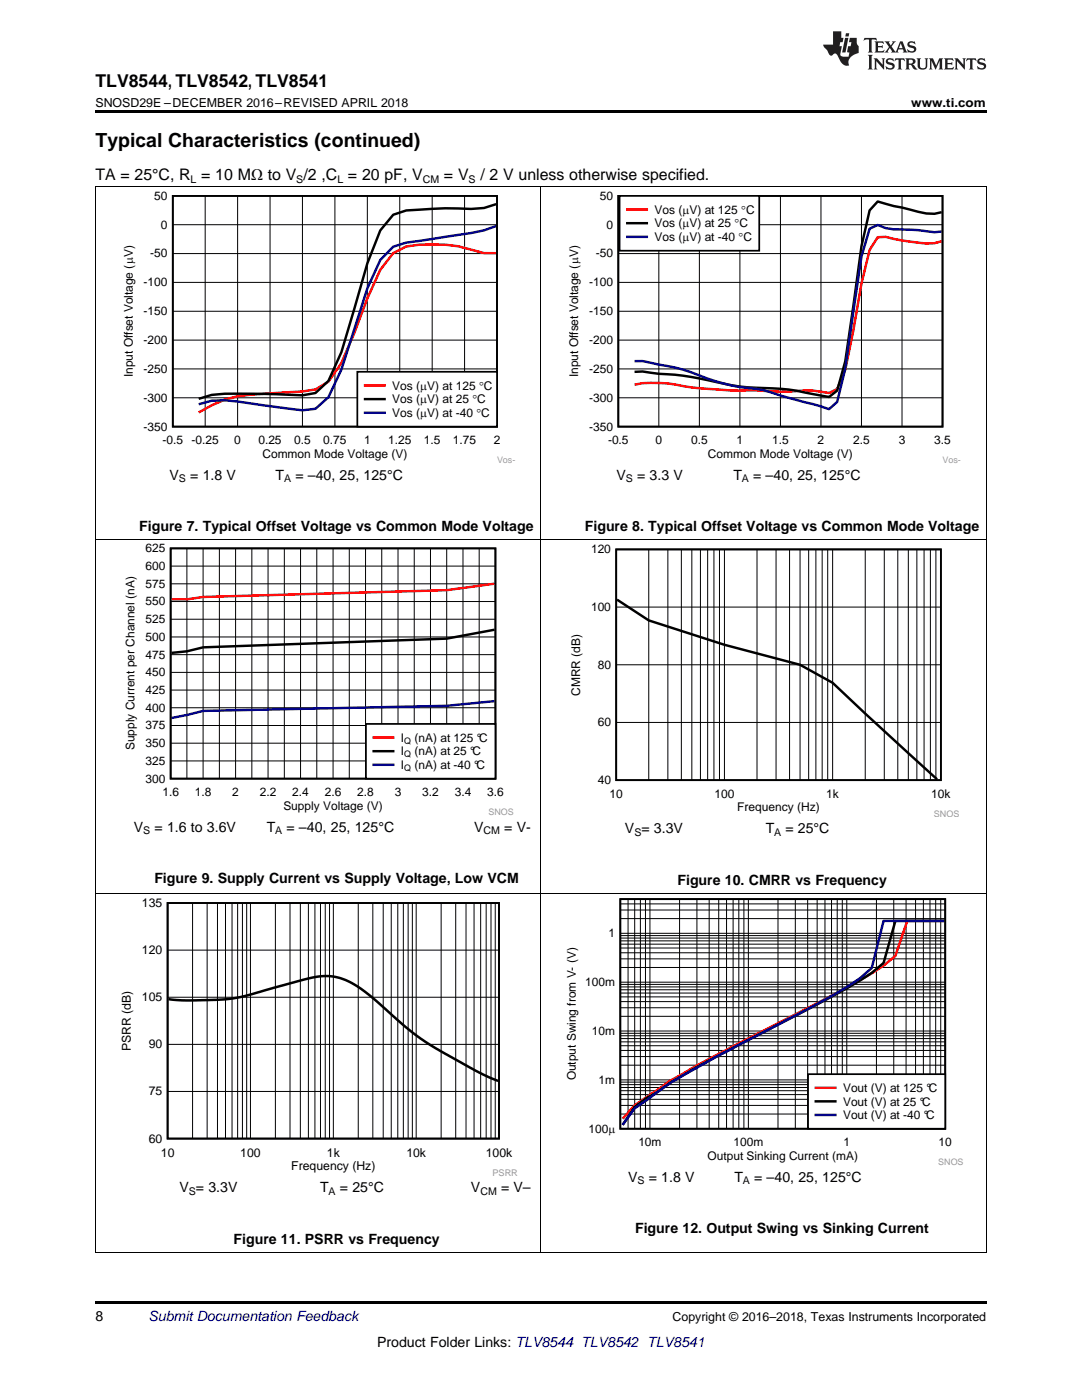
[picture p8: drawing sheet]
<svg xmlns="http://www.w3.org/2000/svg" width="216mm" height="279mm" viewBox="0 0 216 279" stroke-linecap="round" stroke-linejoin="round" font-family="sans-serif">
<path d="M19 259.7h177.8v.5h-177.8z" fill="#000"/>
<path d="M19.1 178.4v71.6M107.9 178.4v71.6M196.8 178.4v71.6M19 250h177.8" fill="none" stroke="#000" stroke-width=".2"/>
<path d="M23.7 179.2h79.6v55.5h-79.6z" fill-rule="evenodd" fill="#fff"/>
<path d="M33.4 180.2h66.2v47h-66.2z" fill="none" stroke="#000" stroke-width=".35"/>
<g fill="none" stroke="#000" stroke-width=".2">
<path d="M33.4 199h66.2M33.4 189.6h66.2M38.4 180.2v47M41.3 180.2v47M43.4 180.2v47M45 180.2v47M46.3 180.2v47M47.4 180.2v47M48.4 180.2v47M49.2 180.2v47M50 180.2v47M55 180.2v47"/>
<path d="M57.9 180.2v47M59.9 180.2v47M61.5 180.2v47M62.8 180.2v47M63.9 180.2v47M64.9 180.2v47M65.8 180.2v47M66.5 180.2v47M71.5 180.2v47M74.4 180.2v47M76.5 180.2v47M78.1 180.2v47"/>
<path d="M79.4 180.2v47M80.5 180.2v47M81.4 180.2v47M82.3 180.2v47M83 180.2v47M88 180.2v47M90.9 180.2v47M93 180.2v47M94.6 180.2v47M95.9 180.2v47M97 180.2v47M98 180.2v47"/>
<path d="M98.8 180.2v47M33.4 217.8h66.2M33.4 208.4h66.2"/>
</g>
<path d="M33.6 199.4l4.5 .3 7.6-.3 3.3-.7 13.7-3.7 2.3-.2 2.7 .3 2.1 .9 2.7 1.6 2.6 2.2 6 5.3 4.7 3.4 9.3 5.3 4.3 1.9" fill="none" stroke="#000" stroke-width=".5"/>
<path d="M112.6 179.2h79.6v53.4h-79.6z" fill-rule="evenodd" fill="#fff"/>
<path d="M123.8 179.4h64.8v45.9h-64.8z" fill="none" stroke="#000" stroke-width=".35"/>
<g fill="none" stroke="#000" stroke-width=".2">
<path d="M123.8 179.4h64.8M125.3 179.4v45.9M126.6 179.4v45.9M127.8 179.4v45.9M128.8 179.4v45.9M129.7 179.4v45.9M135.6 179.4v45.9M139.1 179.4v45.9M141.5 179.4v45.9M143.4 179.4v45.9M145 179.4v45.9M146.3 179.4v45.9"/>
<path d="M147.4 179.4v45.9M148.4 179.4v45.9M149.3 179.4v45.9M155.2 179.4v45.9M158.7 179.4v45.9M161.2 179.4v45.9M163.1 179.4v45.9M164.6 179.4v45.9M165.9 179.4v45.9M167.1 179.4v45.9M168.1 179.4v45.9M169 179.4v45.9"/>
<path d="M174.9 179.4v45.9M178.3 179.4v45.9M180.8 179.4v45.9M182.7 179.4v45.9M184.3 179.4v45.9M185.6 179.4v45.9M186.7 179.4v45.9M187.7 179.4v45.9M123.8 199.9h64.8M123.8 198.9h64.8M123.8 198.2h64.8M123.8 197.5h64.8"/>
<path d="M123.8 197h64.8M123.8 196.5h64.8M123.8 196h64.8M123.8 193.1h64.8M123.8 191.4h64.8M123.8 190.1h64.8M123.8 189.2h64.8M123.8 188.4h64.8M123.8 187.8h64.8M123.8 187.2h64.8M123.8 186.7h64.8M123.8 186.3h64.8"/>
<path d="M123.8 183.3h64.8M123.8 181.6h64.8M123.8 180.4h64.8M123.8 219.4h64.8M123.8 218.5h64.8M123.8 217.7h64.8M123.8 217h64.8M123.8 216.5h64.8M123.8 216h64.8M123.8 215.5h64.8M123.8 212.6h64.8M123.8 210.9h64.8"/>
<path d="M123.8 209.6h64.8M123.8 208.7h64.8M123.8 207.9h64.8M123.8 207.3h64.8M123.8 206.7h64.8M123.8 206.2h64.8M123.8 205.8h64.8M123.8 202.8h64.8M123.8 201.1h64.8M123.8 222.3h64.8M123.8 220.6h64.8"/>
</g>
<path d="M188.4 183.8h-7.4l-2.3 7a55.9 55.9 0 0 1-11.9 7.4l-14.2 7.4a383 383 0 0 0-18.9 10.1l-7.1 4.9-2.4 2.7" fill="none" stroke="#f00" stroke-width=".49"/>
<path d="M188.4 183.8h-9.7l-2.4 8.4a55.6 55.6 0 0 1-11.8 7.5l-11.9 6.2a364.5 364.5 0 0 0-18.9 10.2l-2.4 1.7-2.3 1.4-2.4 1.7-2.4 3.6" fill="none" stroke="#000" stroke-width=".49"/>
<path d="M188.4 183.8h-12.1l-2.4 9.4a43.2 43.2 0 0 1-9.4 6.4l-11.9 6.2a244.8 244.8 0 0 0-18.9 10.4l-7.1 5-2.4 3.3" fill="none" stroke="#000080" stroke-width=".49"/>
<path d="M161.2 214.4h27.4v10.9h-27.4z" fill-rule="evenodd" fill="#fff"/>
<path d="M161.2 214.4h27.4v10.9h-27.4z" fill="none" stroke="#000" stroke-width=".35"/>
<path d="M162.8 217.1h3.9" fill="none" stroke="#f00" stroke-width=".49"/>
<path d="M162.8 219.8h3.9" fill="none" stroke="#000" stroke-width=".49"/>
<path d="M162.8 222.5h3.9" fill="none" stroke="#000080" stroke-width=".49"/>
<path d="M19.1 107.8v70.6M107.9 107.8v70.6M196.8 107.8v70.6M19 178.3h177.8" fill="none" stroke="#000" stroke-width=".2"/>
<path d="M113.5 108.7h77.9v54.3h-77.9z" fill-rule="evenodd" fill="#fff"/>
<path d="M123 109.6h64.7v46.1h-64.7z" fill="none" stroke="#000" stroke-width=".35"/>
<g fill="none" stroke="#000" stroke-width=".2">
<path d="M129.5 109.6v46.1M133.3 109.6v46.1M136 109.6v46.1M138 109.6v46.1M139.8 109.6v46.1M141.2 109.6v46.1M142.5 109.6v46.1M143.6 109.6v46.1M144.6 109.6v46.1M151.1 109.6v46.1M154.9 109.6v46.1M157.5 109.6v46.1"/>
<path d="M159.6 109.6v46.1M161.4 109.6v46.1M162.8 109.6v46.1M164.1 109.6v46.1M165.2 109.6v46.1M166.1 109.6v46.1M172.6 109.6v46.1M176.4 109.6v46.1M179.1 109.6v46.1M181.2 109.6v46.1M183 109.6v46.1M184.4 109.6v46.1"/>
<path d="M185.6 109.6v46.1M186.7 109.6v46.1M123 132.7h64.8M123 121.2h64.8M123 144.2h64.8"/>
</g>
<path d="M123.1 119.7l6.4 4.1 15.1 4.9 15 4 6.5 3.6 20.9 19.2" fill="none" stroke="#000" stroke-width=".49"/>
<path d="M24.6 108.5h77.9v54.2h-77.9z" fill-rule="evenodd" fill="#fff"/>
<path d="M34 109.4h64.9v46h-64.9z" fill="none" stroke="#000" stroke-width=".35"/>
<g fill="none" stroke="#000" stroke-width=".2">
<path d="M34 116.5h64.9M34 113h64.9M37.3 109.4v46M40.5 109.4v46M43.8 109.4v46M47 109.4v46M50.3 109.4v46M53.5 109.4v46M56.7 109.4v46M60 109.4v46M63.2 109.4v46M66.5 109.4v46"/>
<path d="M69.7 109.4v46M72.9 109.4v46M76.2 109.4v46M79.4 109.4v46M82.7 109.4v46M85.9 109.4v46M89.1 109.4v46M92.4 109.4v46M95.6 109.4v46M34 137.7h64.9M34 134.2h64.9M34 130.6h64.9"/>
<path d="M34 127.1h64.9M34 123.6h64.9M34 120h64.9M34 151.9h64.9M34 148.3h64.9M34 144.8h64.9M34 141.2h64.9"/>
</g>
<path d="M98.7 116.5l-9.6 1.3-48.6 1.3-3.2 .5h-3.1" fill="none" stroke="#f00" stroke-width=".49"/>
<path d="M98.7 125.7l-9.6 1.8-48.6 1.7-3.2 .8-3.1 .3" fill="none" stroke="#000" stroke-width=".49"/>
<path d="M98.7 139.9l-9.6 1-48.6 1-6.3 1.4" fill="none" stroke="#000080" stroke-width=".49"/>
<path d="M73 144.5h25.9v10.9h-25.9z" fill-rule="evenodd" fill="#fff"/>
<path d="M73 144.5h25.9v10.9h-25.9z" fill="none" stroke="#000" stroke-width=".35"/>
<path d="M74.6 147.2h3.9" fill="none" stroke="#f00" stroke-width=".49"/>
<path d="M74.6 149.9h3.9" fill="none" stroke="#000" stroke-width=".49"/>
<path d="M74.6 152.6h3.9" fill="none" stroke="#000080" stroke-width=".49"/>
<path d="M19.1 37.3v70.5M107.9 37.3v70.5M196.8 37.3v70.5M19 107.8h177.8" fill="none" stroke="#000" stroke-width=".2"/>
<path d="M24.2 38.1h78.6v54.4h-78.6z" fill-rule="evenodd" fill="#fff"/>
<path d="M34.5 39.1h64.7v46h-64.7z" fill="none" stroke="#000" stroke-width=".35"/>
<g fill="none" stroke="#000" stroke-width=".2">
<path d="M40.9 39.1v46.1M47.4 39.1v46.1M53.9 39.1v46.1M60.3 39.1v46.1M66.8 39.1v46.1M73.3 39.1v46.1M79.8 39.1v46.1M86.2 39.1v46.1M92.7 39.1v46.1M34.5 56.4h64.7M34.5 50.6h64.7M34.5 44.8h64.7"/>
<path d="M34.5 79.4h64.7M34.5 73.6h64.7M34.5 67.9h64.7M34.5 62.1h64.7"/>
</g>
<path d="M99 50.5h-2.4l-2.6-.7a28 28 0 0 0-12.9-.6l-2.6 1.3-2.6 3.3-2.6 5.8-2.6 6.9-2.6 6-2.6 3.7-2.6 1.5-2.6 .4-7.7 .5a22.5 22.5 0 0 0-12.9 3.7" fill="none" stroke="#f00" stroke-width=".49"/>
<path d="M99 40.7l-2.4 .8-2.6 .2a79.4 79.4 0 0 0-12.9 .3l-2.6 .9-2.6 3.1-2.6 6.6-5.2 17.7-2.6 5.7-2.6 2.4-2.6 .5-7.7-.3h-7.8l-2.6 .2-2.5 .8" fill="none" stroke="#000" stroke-width=".49"/>
<path d="M99 45.1a41.4 41.4 0 0 1-10.2 2.2l-7.7 1.1-2.6 .8-2.6 2.7-2.6 5.7-5.2 16.2-2.6 5.5-2.6 2.3-2.6 .3-7.7-1a45.6 45.6 0 0 0-10.4-.9l-2.5 .7" fill="none" stroke="#000080" stroke-width=".49"/>
<path d="M71.3 74.2h27.9v10.9h-27.9z" fill-rule="evenodd" fill="#fff"/>
<path d="M71.3 74.2h27.9v10.9h-27.9z" fill="none" stroke="#000" stroke-width=".35"/>
<path d="M72.8 76.9h3.9" fill="none" stroke="#f00" stroke-width=".49"/>
<path d="M72.8 79.7h3.9" fill="none" stroke="#000" stroke-width=".49"/>
<path d="M72.8 82.4h3.9" fill="none" stroke="#000080" stroke-width=".49"/>
<path d="M113.1 38.1h78.6v54.4h-78.6z" fill-rule="evenodd" fill="#fff"/>
<path d="M123.4 39.1h64.7v46h-64.7z" fill="none" stroke="#000" stroke-width=".35"/>
<g fill="none" stroke="#000" stroke-width=".2">
<path d="M131.5 39.1v46.1M139.6 39.1v46.1M147.6 39.1v46.1M155.7 39.1v46.1M163.8 39.1v46.1M171.9 39.1v46.1M180 39.1v46.1M123.4 56.4h64.7M123.4 50.6h64.7M123.4 44.8h64.7M123.4 79.4h64.7M123.4 73.6h64.7"/>
<path d="M123.4 67.9h64.7M123.4 62.1h64.7"/>
</g>
<path d="M187.9 48.1a11.9 11.9 0 0 1-6.3 .1l-4.8-.9h-1.7l-1.6 2.6-1.6 6.7-1.6 9.3-1.6 7.9-1.7 3.8-1.6 .8a21.5 21.5 0 0 0-8.1-.2l-6.4-.3a91.3 91.3 0 0 1-17.8-1.4 23.1 23.1 0 0 0-6.5 .3" fill="none" stroke="#f00" stroke-width=".49"/>
<path d="M187.9 42.3a10.1 10.1 0 0 1-6.3-.5l-3.2-.7-3.3-.9-1.6 1.8-1.6 7.1-3.2 23-1.7 5.9-1.6 1.2-1.6-.3a50.3 50.3 0 0 0-12.9-1.5 52.8 52.8 0 0 1-11.3-1.9l-4.9-.7-3.2-.2-3.3-.5-1.6 .1" fill="none" stroke="#000" stroke-width=".49"/>
<path d="M187.9 46.2l-1.4 .1-3.3-.4-4.8-.1-1.6-.3-1.7-.6-1.6 .7-1.6 5.6-3.2 22.4-1.7 6.6-1.6 1.5-3.2-1.1-6.5-1.7a23.8 23.8 0 0 0-8.1-1.7l-4.8-1.1-3.2-1.2a30.9 30.9 0 0 0-8.1-2.1l-3.3-.7h-1.6" fill="none" stroke="#000080" stroke-width=".49"/>
<path d="M123.6 39.1h27.9v10.9h-27.9z" fill-rule="evenodd" fill="#fff"/>
<path d="M123.6 39.1h27.9v10.9h-27.9z" fill="none" stroke="#000" stroke-width=".35"/>
<path d="M125.2 41.8h3.9" fill="none" stroke="#f00" stroke-width=".49"/>
<path d="M125.2 44.5h3.9" fill="none" stroke="#000" stroke-width=".49"/>
<path d="M125.2 47.3h3.9" fill="none" stroke="#000080" stroke-width=".49"/>
<path d="M19 37.2h177.8" fill="none" stroke="#000" stroke-width=".2"/>
<path d="M19 22h177.8v.5h-177.8z" fill="#000"/>
<g fill="#231f20">
<path d="M172.5 7.6l-.1 .5 .4-.2h.6v.1v2.1l-.2 .4h.9l-.2-.4v-2.1l.1-.1h.5l.5 .2-.2-.5zM174.5 8.3l.2 .3v1.5l-.2 .4h1.8l.2-.6a1.04 1.04 0 0 1-1.3 .2v-.7h.6l.3 .2v-.6l-.3 .2h-.6v-.6l.8-.1 .4 .3-.2-.5zM176.5 8.3l.9 1.1-.9 1.1h.8l-.2-.2 .4-.7 .5 .7-.2 .2h1.5l-.2-.2 .2-.4h.9l.1 .4-.2 .2h1l-.3-.3-.7-1.9h-.5l-.9 2-.8-1 .9-1h-.8l.1 .3-.4 .5-.3-.6 .1-.2zM179.7 8.6l.4 1h-.7zM181.3 8.4a.63 .63 0 0 0-.2 .7 .63 .63 0 0 0 .6 .4l.6 .2 .1 .2a.75 .75 0 0 1-.7 .4 .75 .75 0 0 1-.6-.5l.1 .7 .1-.1a1.11 1.11 0 0 0 1.5-.6 1.13 1.13 0 0 0-1.2-.8l-.1-.4a1.04 1.04 0 0 1 1.2 .2l-.2-.5-.2 .1-.4-.2zM173.2 10.9l.2 .4v2.2l-.2 .4h1l-.3-.4v-2.2l.3-.4zM174.3 11.6l.3 .4v1.5l-.3 .4h.8l-.2-.4v-1.3l1.5 1.7v-1.9l.2-.4h-.7l.2 .4v.9l-1.1-1.3zM177 11.8a.62 .62 0 0 0-.2 .7 .62 .62 0 0 0 .6 .4l.6 .1 .1 .3a.76 .76 0 0 1-.7 .3 .76 .76 0 0 1-.7-.4l.2 .7 .1-.1a1.11 1.11 0 0 0 1.5-.6 1.13 1.13 0 0 0-1.2-.8l-.1-.4a1.04 1.04 0 0 1 1.2 .2l-.2-.6-.2 .1-.5-.1zM178.7 11.6l-.2 .6a.61 .61 0 0 1 .8-.3v1.6l-.2 .4h.9l-.2-.4v-1.6a.63 .63 0 0 1 .7 .3l-.1-.6zM180.6 11.6l.3 .4v1.5l-.3 .4h1l-.2-.2-.1-.8 .6 .2a.76 .76 0 0 0 1.2 .7l-1-1a.58 .58 0 0 0 .6-.5 .58 .58 0 0 0-.5-.6zM181.4 11.9h.1a.45 .45 0 0 1 .5 .1 .45 .45 0 0 1 .1 .5l-.8 .2zM182.9 11.6l.2 .2a2.17 2.17 0 0 0 .3 1.9 .99 .99 0 0 0 1.6-.6v-1.1l.2-.4h-.7l.2 .2a1.92 1.92 0 0 1-.2 1.8 .6 .6 0 0 1-.9-.5v-1.1l.2-.4zM185.4 11.6l.2 .4v1.5l-.2 .4h.7l-.2-.4v-1.4l.8 1.8 .8-1.8v1.4l-.2 .4h.9l-.2-.4v-1.5l.2-.4h-.8l-.6 1.5-.6-1.5zM188.4 11.6l.2 .4v1.5l-.2 .4h1.8l.1-.6a1.04 1.04 0 0 1-1.2 .1v-.6h.5l.4 .2v-.6l-.4 .2h-.5v-.7h.8l.3 .3-.1-.6zM190.5 11.6l.2 .4v1.5l-.2 .4h.7l-.2-.4v-1.3l1.5 1.7v-1.9l.2-.4h-.7l.2 .4v.9l-1.1-1.3zM192.9 11.6l-.1 .6a.61 .61 0 0 1 .7-.3l.1 1.6-.3 .4h1l-.3-.4 .1-1.6a.63 .63 0 0 1 .7 .3l-.1-.6zM195.2 11.8a.62 .62 0 0 0-.2 .7 .62 .62 0 0 0 .6 .4l.6 .1 .1 .3a.76 .76 0 0 1-.7 .3 .76 .76 0 0 1-.6-.4l.1 .7 .1-.1a1.11 1.11 0 0 0 1.6-.6 1.13 1.13 0 0 0-1.3-.8l-.1-.4a1.04 1.04 0 0 1 1.2 .2l-.1-.6-.2 .1-.5-.1z"/>
<path d="M166.2 6.3v2.6h-1.9v.4l.8 .9a.91 .91 0 0 0 1 .8 .56 .56 0 0 1 .5-.3 .56 .56 0 0 1 .5 .3l.4 .8a1.53 1.53 0 0 0 1.9 1.2 1.54 1.54 0 0 1 1-2.1l.9-.3v-1.4a1.52 1.52 0 0 1-.4-1.6h-1.3l-.2 .8h.5l-.2 .8h-.5l-.1 1v.2l.4 .1-.2 .8a1.93 1.93 0 0 1-1.6-.3l.3-1.8h-.5l.2-.8h.4l.2-.8h-.4v-1.3zM168.6 7.6l-.6 2.9h.7l.6-2.9zM168.8 6.6l-.1 .7h.6l.2-.7z"/>
</g>
<text font-size="3.9" x="19" y="29.3">Typical Characteristics (continued)</text>
<text font-size="3.5" x="19" y="17.3">TLV8544, TLV8542, TLV8541</text>
<g font-size="3.2">
<text x="19" y="36">TA = 25°C, R = 10 MΩ to V /2 ,C = 20 pF, V</text>
<text x="88.6" y="36">= V</text>
<text x="95.9" y="36">/ 2 V unless otherwise specified.</text>
</g>
<g font-size="2.8">
<text x="33.8" y="95.7">V</text>
<text x="38" y="95.7">= 1.8 V</text>
<text x="55" y="95.7">T</text>
<text x="58.9" y="95.7">= –40, 25, 125°C</text>
<text x="123" y="95.7">V</text>
<text x="127.1" y="95.7">= 3.3 V</text>
<text x="146.3" y="95.7">T</text>
<text x="150.3" y="95.7">= –40, 25, 125°C</text>
<text x="27.8" y="106">Figure 7. Typical Offset Voltage vs Common Mode Voltage</text>
<text x="116.7" y="106">Figure 8. Typical Offset Voltage vs Common Mode Voltage</text>
<text x="26.7" y="165.9">V</text>
<text x="30.8" y="165.9">= 1.6 to 3.6V</text>
<text x="53.2" y="165.9">T</text>
<text x="57.2" y="165.9">= –40, 25, 125°C</text>
<text x="94.6" y="165.9">V</text>
<text x="100.6" y="165.9">= V-</text>
<text x="124.7" y="166.3">V = 3.3V</text>
<text x="152.8" y="166.3">T</text>
<text x="156.7" y="166.3">= 25°C</text>
<text x="30.8" y="176.3">Figure 9. Supply Current vs Supply Voltage, Low VCM</text>
<text x="135.2" y="176.6">Figure 10. CMRR vs Frequency</text>
<text x="35.8" y="237.9">V = 3.3V</text>
<text x="63.9" y="237.9">T</text>
<text x="67.8" y="237.9">= 25°C</text>
<text x="94" y="237.9">V</text>
<text x="100" y="237.9">= V–</text>
<text x="125.3" y="235.8">V</text>
<text x="129.5" y="235.8">= 1.8 V</text>
<text x="146.5" y="235.8">T</text>
<text x="150.5" y="235.8">= –40, 25, 125°C</text>
<text x="46.6" y="248.3">Figure 11. PSRR vs Frequency</text>
<text x="126.7" y="246.1">Figure 12. Output Swing vs Sinking Current</text>
<text x="19" y="263.6">8</text>
<text x="75.2" y="268.9">Product Folder Links: TLV8544 TLV8542 TLV8541</text>
</g>
<text font-size="2.8" fill="#0000c8" x="29.6" y="263.6">Submit Documentation Feedback</text>
<g font-size="2.5">
<text x="19" y="21.4">SNOSD29E –DECEMBER 2016–REVISED APRIL 2018</text>
<text x="181.8" y="21.4">www.ti.com</text>
<text x="134.2" y="263.6">Copyright © 2016–2018, Texas Instruments Incorporated</text>
</g>
<g font-size="2.4">
<text x="30.8" y="39.9">50</text>
<text x="119.7" y="39.9">50</text>
<text x="32.1" y="45.6">0</text>
<text x="121" y="45.6">0</text>
<text x="130.6" y="42.7">Vos (PV) at 125</text>
<text x="130.6" y="45.4">Vos (PV) at 25 qC</text>
<text x="147.9" y="42.7">qC</text>
<text x="30" y="51.4">-50</text>
<text x="118.9" y="51.4">-50</text>
<text x="130.6" y="48.1">Vos (PV) at -40 q</text>
<text x="148.3" y="48.1">C</text>
<text x="28.7" y="57.1">-100</text>
<text x="117.6" y="57.1">-100</text>
<text x="28.7" y="62.9">-150</text>
<text x="117.6" y="62.9">-150</text>
<text x="28.7" y="68.7">-200</text>
<text x="117.6" y="68.7">-200</text>
<text x="26.5" y="75.3" transform="rotate(-90 26.5 75.3)">Input Offset Voltage (PV)</text>
<text x="28.7" y="74.4">-250</text>
<text x="78.3" y="77.8">Vos (PV) at 125 qC</text>
<text x="115.4" y="75.3" transform="rotate(-90 115.4 75.3)">Input Offset Voltage (PV)</text>
<text x="117.6" y="74.4">-250</text>
<text x="28.7" y="80.2">-300</text>
<text x="78.3" y="80.5">Vos (PV) at 25 qC</text>
<text x="78.3" y="83.2">Vos (PV) at -40 qC</text>
<text x="117.6" y="80.2">-300</text>
<text x="28.7" y="85.9">-350</text>
<text x="32.4" y="88.7">-0.5</text>
<text x="38.2" y="88.7">-0.25</text>
<text x="46.8" y="88.7">0</text>
<text x="51.6" y="88.7">0.25</text>
<text x="58.7" y="88.7">0.5</text>
<text x="64.5" y="88.7">0.75</text>
<text x="72.6" y="88.7">1</text>
<text x="77.5" y="88.7">1.25</text>
<text x="84.6" y="88.7">1.5</text>
<text x="90.4" y="88.7">1.75</text>
<text x="98.5" y="88.7">2</text>
<text x="117.6" y="85.9">-350</text>
<text x="121.3" y="88.7">-0.5</text>
<text x="130.8" y="88.7">0</text>
<text x="137.9" y="88.7">0.5</text>
<text x="147" y="88.7">1</text>
<text x="154.1" y="88.7">1.5</text>
<text x="163.2" y="88.7">2</text>
<text x="170.2" y="88.7">2.5</text>
<text x="179.3" y="88.7">3</text>
<text x="186.4" y="88.7">3.5</text>
<text x="52.4" y="91.4">Common Mode Voltage (V)</text>
<text x="141.3" y="91.4">Common Mode Voltage (V)</text>
<text x="29" y="113.8">600</text>
<text x="29" y="110.2">625</text>
<text x="117.9" y="110.4">120</text>
<text x="29" y="117.3">575</text>
<text x="29" y="124.4">525</text>
<text x="29" y="120.8">550</text>
<text x="117.9" y="121.9">100</text>
<text x="29" y="131.4">475</text>
<text x="29" y="127.9">500</text>
<text x="29" y="135">450</text>
<text x="119.3" y="133.5">80</text>
<text x="29" y="142">400</text>
<text x="29" y="138.5">425</text>
<text x="115.7" y="138.8" transform="rotate(-90 115.7 138.8)">CMRR (dB)</text>
<text x="26.8" y="149.7" transform="rotate(-90 26.8 149.7)">Supply Current per Channel (nA)</text>
<text x="29" y="149.1">350</text>
<text x="29" y="145.6">375</text>
<text x="80" y="148">I</text>
<text x="82.7" y="148">(nA) at 125 °C</text>
<text x="119.3" y="145">60</text>
<text x="29" y="152.6">325</text>
<text x="80" y="150.8">I</text>
<text x="80" y="153.5">I</text>
<text x="82.7" y="150.8">(nA) at 25 °C</text>
<text x="82.7" y="153.5">(nA) at -40 °C</text>
<text x="29" y="156.2">300</text>
<text x="32.4" y="158.9">1.6</text>
<text x="38.9" y="158.9">1.8</text>
<text x="46.3" y="158.9">2</text>
<text x="51.8" y="158.9">2.2</text>
<text x="56.5" y="161.6">Supply Voltage (V)</text>
<text x="58.3" y="158.9">2.4</text>
<text x="64.8" y="158.9">2.6</text>
<text x="71.3" y="158.9">2.8</text>
<text x="78.8" y="158.9">3</text>
<text x="84.3" y="158.9">3.2</text>
<text x="90.7" y="158.9">3.4</text>
<text x="97.2" y="158.9">3.6</text>
<text x="119.3" y="156.5">40</text>
<text x="121.6" y="159.2">10</text>
<text x="142.6" y="159.2">100</text>
<text x="147.1" y="161.9">Frequency (Hz)</text>
<text x="164.9" y="159.2">1k</text>
<text x="185.8" y="159.2">10k</text>
<text x="28.3" y="181">135</text>
<text x="28.3" y="190.4">120</text>
<text x="121.4" y="187">1</text>
<text x="116.8" y="196.8">100m</text>
<text x="28.3" y="199.8">105</text>
<text x="26.1" y="209.7" transform="rotate(-90 26.1 209.7)">PSRR (dB)</text>
<text x="29.7" y="209.2">90</text>
<text x="118.1" y="206.5">10m</text>
<text x="114.9" y="215.6" transform="rotate(-90 114.9 215.6)">Output Swing from V- (V)</text>
<text x="29.7" y="218.6">75</text>
<text x="119.4" y="216.3">1m</text>
<text x="168.2" y="217.9">Vout (V) at 125 °C</text>
<text x="168.2" y="220.6">Vout (V) at 25 °C</text>
<text x="117.4" y="226">100P</text>
<text x="168.2" y="223.4">Vout (V) at -40 °C</text>
<text x="29.7" y="228">60</text>
<text x="32.1" y="230.8">10</text>
<text x="48" y="230.8">100</text>
<text x="58.1" y="233.6">Frequency (Hz)</text>
<text x="65.2" y="230.8">1k</text>
<text x="81.1" y="230.8">10k</text>
<text x="96.9" y="230.8">100k</text>
<text x="127.4" y="228.8">10m</text>
<text x="141.2" y="231.5">Output Sinking Current (mA)</text>
<text x="146.4" y="228.8">100m</text>
<text x="168.3" y="228.8">1</text>
<text x="187.3" y="228.8">10</text>
</g>
<g font-size="2.1">
<text x="38" y="36.6">L</text>
<text x="59.1" y="36.6">S</text>
<text x="67.3" y="36.6">L</text>
<text x="84.4" y="36.6">CM</text>
<text x="93.5" y="36.6">S</text>
<text x="35.7" y="96.3">S</text>
<text x="56.7" y="96.3">A</text>
<text x="124.9" y="96.3">S</text>
<text x="148" y="96.3">A</text>
<text x="28.6" y="166.5">S</text>
<text x="54.9" y="166.5">A</text>
<text x="96.5" y="166.5">CM</text>
<text x="126.6" y="166.8">S</text>
<text x="154.5" y="166.8">A</text>
<text x="37.7" y="238.5">S</text>
<text x="65.6" y="238.5">A</text>
<text x="95.8" y="238.5">CM</text>
<text x="127.2" y="236.4">S</text>
<text x="148.2" y="236.4">A</text>
</g>
<g font-size="1.8" fill="#999">
<text x="99.2" y="92.4">Vos-</text>
<text x="188.1" y="92.4">Vos-</text>
<text x="97.5" y="162.7">SNOS</text>
<text x="186.4" y="163">SNOS</text>
<text x="187.2" y="232.5">SNOS</text>
<text x="98.3" y="234.7">PSRR</text>
</g>
<g font-size="1.8">
<text x="80.7" y="148.4">Q</text>
<text x="80.7" y="151.2">Q</text>
<text x="80.7" y="153.9">Q</text>
</g>
</svg>
